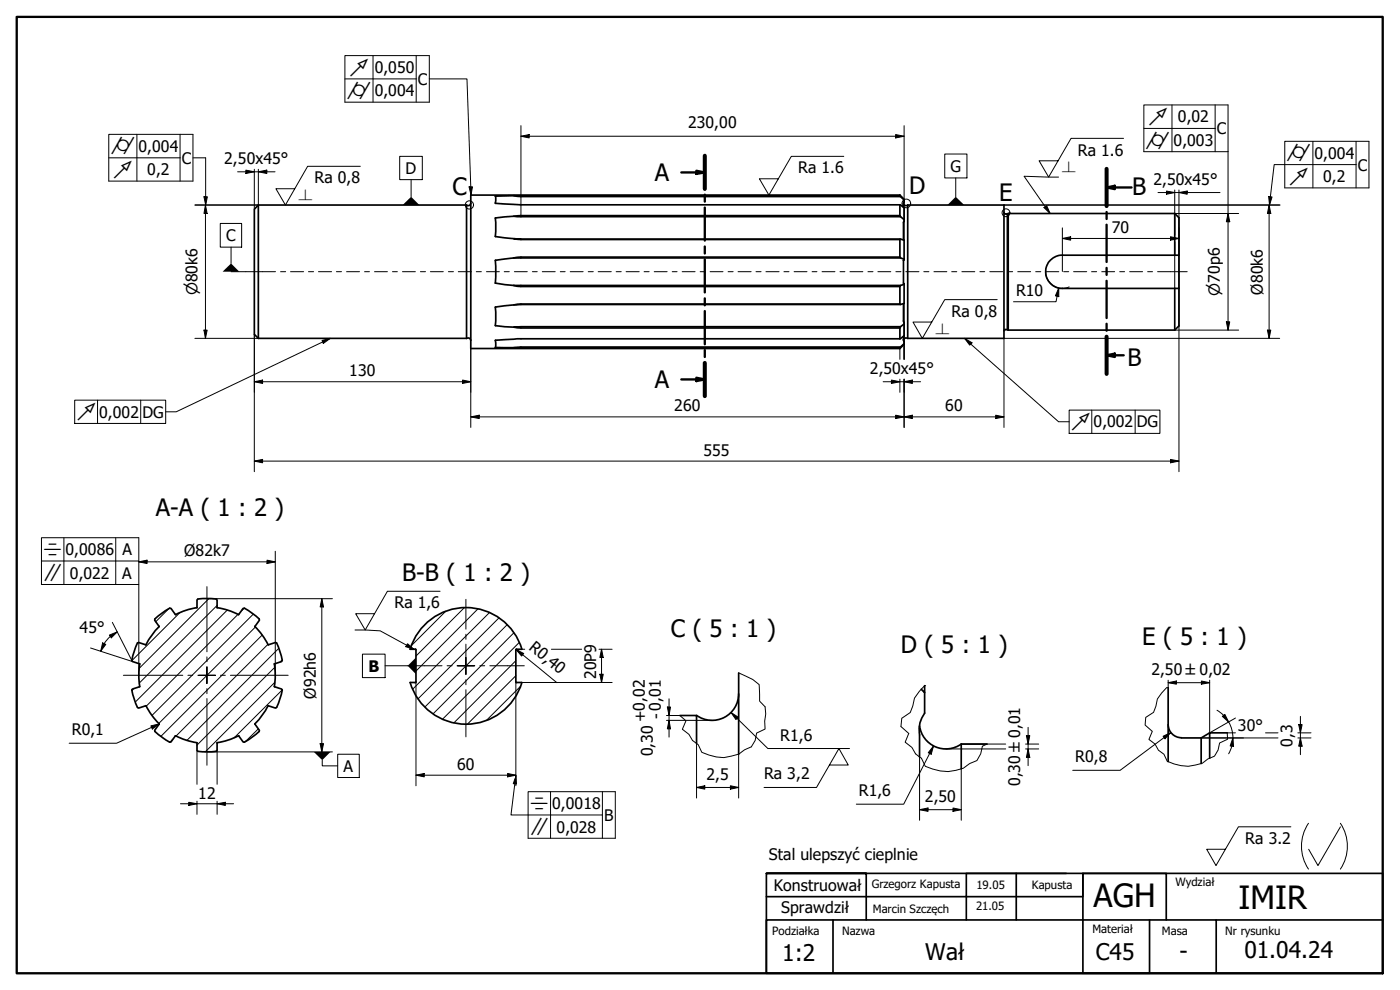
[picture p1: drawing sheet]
<svg xmlns="http://www.w3.org/2000/svg" width="420mm" height="297mm" viewBox="0 0 420 297" stroke-linecap="round" stroke-linejoin="round" font-family="sans-serif">
<!-- layer: Kreskowanie (ISO) -->
<g fill="none" stroke="#000" stroke-width=".3">
<path d="M62.7 179.6l-20.9 20.9M50.5 182.7l-3.8 3.8M54 183.8l-14.4 14.4M65.2 181.7l-23.4 23.3M68.2 183.1l-27.6 27.5M71.4 184.3l-27.5 27.6M73.2 182.5l-.7 .8M76 184.3l-30.4 30.4M76.6 188.1l-29 29M78.7 190.5l-30.4 30.5M80.4 193.3l-27.6 27.5M83.6 194.5l-27.5 27.7"/>
<path d="M84.6 198l-.5 .6M133.8 183.4l-10.3 10.3M139.3 182.4l-14.5 14.4M143.4 182.7l-18.6 18.6M146.9 183.8l-23.1 23M149.7 185.4l-24.3 24.3M152.2 187.4l-24.7 24.7M154.2 189.9l-24.2 24.3M154.8 198.2l-18.6 18.7M155.8 192.8l-23 23M40.2 206.6l-.6 .6M77.5 218.7l-3.8 3.7"/>
<path d="M82.5 204.7l-20.9 20.9M82.5 200.2l-23.4 23.4M84.7 207l-14.4 14.3M154.8 202.7l-14.5 14.5M156.2 205.9l-10.3 10.3M51.8 221.9l-.7 .8"/>
</g>
<!-- layer: Widoczne (ISO) -->
<g fill="none" stroke="#000" stroke-width=".51">
<path d="M154.2 58.7h115.9M270.1 58.5l1.2 1.3-.2 2.4M270.1 58.7l1.2 1.3M270.1 58.5v.2M270.1 58.5h-128.8v46.1h128.8M270.3 59h-114a27.5 27.5 0 0 0-7.6-.1v2.1l7.6 .5h113.8M77.5 61.5l-1.2 1.3v37.5l1.2 1.2M77.5 61.5h62.5M77.5 61.5v40M140 61.5v40M141.3 60.9l-.4 .7h-.9M154.2 77.4l-5.5 .8v6.7l5.5 .7"/>
<path d="M154.2 77.4h116.1M270.1 64.7h-113.8l-2.1 .2M270.1 77.1h-113.8l-2.1 .3M270.1 61.5l1.2 .8-.2 9.7M270.1 71.9l.2-.2 1 .4v5.9h-.2l.2 13-1 .4-.2-.2M270.1 64.7l1.2 1.2M270.1 77.1l1.2 .7M270.1 61.5v3.2M270.1 71.9v5.2M270.3 65h-114a23.9 23.9 0 0 0-7.6 .5v5.4l5.5 .7M270.3 71.7l-116.1-.1 2.1 .3h113.8M271.2 61l.4 .6h.8"/>
<path d="M272.4 61.5v40M272.4 61.5h28.9v40h-28.9M301.3 63.8l.2 .3 .8 .1v34.7h-.8l-.2 .4M302.6 64.1v34.9M302.6 64.1l-.3 .1M302.6 64.1h50M352.6 76.6h-33.8a5 5 0 0 0-5 5 5 5 0 0 0 5 4.9h33.8M352.6 76.6h1.2v9.9h-1.2M352.6 64.1v12.5M352.6 64.1l1.2 1.2v11.3M154.2 85.6l2.1 .4h113.8M154.2 85.6h116.1"/>
<path d="M270.1 91.2h-113.8l-2.1 .3M270.1 86v5.2M270.1 98.4v3.2M270.3 91.4h-114l-7.6 .7v5.5l5.5 .6M270.3 98l-116.1 .2 2.1 .2h113.8M271.1 91.1l.2 9.7-1.2 .8M271.3 85.3l-1 .3-.2 .4M271.3 97.2l-1.2 1.2M302.3 98.9l.3 .1M302.6 99h50M352.6 86.5v12.5M353.8 86.5v11.3l-1.2 1.2"/>
<path d="M77.5 101.5h62.5M140 101.5h.9l.4 .7M270.1 101.6h-114.9l-6.5 .6v2.1h5.5M270.1 104.4v.2M270.3 104.1h-114l-2.1 .2 115.9 .1M271.1 100.9l.2 2.4-1.2 1.3M271.3 103.1l-1.2 1.3M272.4 101.5h-.8l-.4 .6M59.4 179.8l-.3 .2v2.3M59.4 179.7l2.7-.1 2.8 .1M64.9 179.8l.3 .2v2.3M41.9 199.2h.1"/>
<path d="M41.9 199.2a20.5 20.5 0 0 0 0 6.8M43.7 193.5l-2.1-.7-.3 .1-1.1 2.6-.7 2.6 .3 .4 2.1 .7M46.5 185.7l-.1 .4 1.3 1.9M47.8 188a20.5 20.5 0 0 0-4 5.4M52.6 184.4l-1.3-1.9h-.4l-2.3 1.5-2.1 1.7M52.6 184.4h.1M59.1 182.3a20.5 20.5 0 0 0-6.4 2.1M59.1 182.3h.1M65.2 182.3a23.3 23.3 0 0 1 6.4 2.1M71.6 184.4l1.4-1.9h.3l2.4 1.5 2.1 1.7 .1 .4-1.4 1.9a20.5 20.5 0 0 1 4 5.4M80.5 193.5h.1M82.3 199.2a20.5 20.5 0 0 1 0 6.8"/>
<path d="M82.4 199.2h.1M83 192.9l-.3-.1-2.2 .7M83 192.9l1 2.6 .7 2.7-.2 .3-2.1 .7M123.1 194.8l1.5-.1 .2 .3v9.6l-.2 .2M123.1 194.8a17.5 17.5 0 0 1 16.8-12.5 17.5 17.5 0 0 1 16.7 12.5M155 194.7l-.2 .3v9.6l.2 .2M155.1 194.8h1.5M39.5 207l.7 2.7 1 2.6 .4 .2 2.1-.7M41.9 206l-2.1 .7-.2 .4M43.8 211.7a20.5 20.5 0 0 0 4 5.5M46.5 219.5l2.1 1.7 2.3 1.5 .4-.1 1.3-1.8M47.7 217.2l-1.3 1.9 .1 .3"/>
<path d="M80.5 211.7a25.6 25.6 0 0 1-4 5.6l1.4 1.8-.1 .4-2.1 1.7-2.4 1.5-.3-.1-1.4-1.8M80.6 211.8h-.1M82.4 206l2.1 .7 .2 .4M82.4 206h.1M84.7 207l-.7 2.7-1 2.6-.3 .2-2.2-.7M123.1 204.8h1.6M123.1 204.8a17.5 17.5 0 0 0 16.8 12.5 17.5 17.5 0 0 0 16.7-12.5M155.1 204.8h1.5M204 214.7h5v8.4M221.7 208.2a8 8 0 0 1-12.6 6.4M221.7 201.9v24.4M276 217.8a8 8 0 0 0 12.5 5.4"/>
<path d="M277.5 205.7v2.1l-1-1M277.5 207.8v6.2a8.3 8.3 0 0 0-1.5 6.5v6.6M350.6 217.4a4 4 0 0 0 4 3.9M350.6 206.4v22.1M363 219.9l-2.5 1.5h-5.9M368.3 219.9h-5.3v7.6M52.7 220.8h-.1M52.7 220.8a24.1 24.1 0 0 0 6.4 2.1v2.3l.3 .2M59.4 225.4l2.7 .2 2.8-.2M71.6 220.8a22.2 22.2 0 0 1-6.4 2.1v2.3l-.3 .2M296.2 223.3h-7.7v7.4M360.5 221.4v7.7"/>
</g>
<!-- layer: Linia przerwania (ISO) -->
<path d="M221.7 201.9a23.7 23.7 0 0 1 6.1 3.5l.2 5 1.6 1.7 .2 2.1-.3 2.2 .1 2.3-2.5 1.2-.5 2.3-1.1 1.9-2 .9-1.8 1.3-2.2 .6a12.4 12.4 0 0 1-8.9-1.2l-1.1-2.3-1.7-1.2-1-1.9-2-1.5 1.1-2.5-1.9-1.6M277.5 205.7l-1.7 1.8-1.4 2-.5 2.3-.7 2-2.6 1.7-.2 2.5 2.3 2.1-1 2.6 2 1.6 1.1 1.9 1.7 1.3 1.2 2.4a13.3 13.3 0 0 0 11.4 .6l1.9-1.4 2.2-.9 1.1-2 .5-2.3 1.4-.6M277.5 205.7h.1M350.6 206.4l-.5-.1-2.8 3.4-.4 2.2-.7 1.8-2.3 1.6-.2 2.2 2.1 1.9-1 2.5 1.8 1.4 1.1 1.8 1.6 1.2 1 2.2a13.4 13.4 0 0 0 10.5 .5l1.7-1.3 2-.8 1.1-1.9 .4-2.1 2.4-1.1-.1-1.9" fill="none" stroke="#000" stroke-width=".3"/>
<!-- layer: Linia przekroju (ISO) -->
<g fill="none" stroke="#000" stroke-width=".7">
<path d="M204.5 51.7h7M209 51.2l2.5 .5-2.5 .5zM211.5 46.7v10M211.5 58.4v2.1M332.1 56.2l2.5-.5v1.1zM332.1 50.7v11.1M332.1 56.2h7.5M211.5 62.3v9.9M211.5 74v2.1M211.5 77.8v9.9M332.1 63.6v2.1M332.1 67.4v11.2"/>
<path d="M211.5 89.5v2.1M211.5 93.3v10M332.1 80.4v2.1M332.1 84.3v11.1M332.1 97.1v2.1M204.5 113.8h7M209 113.3l2.5 .5-2.5 .5zM211.5 105v2.1M211.5 108.9v10M332.1 106.6l2.5-.5v1zM332.1 101v11.2M332.1 106.6h5.1"/>
</g>
<path d="M211.5 46.7v10M332.1 50.7v11.1M211.5 108.9v10M332.1 101v11.2" fill="none" stroke="#000" stroke-width="1.2"/>
<path d="M209 51.2l2.5 .5-2.5 .5zM332.1 56.2l2.5-.5v1.1zM209 113.3l2.5 .5-2.5 .5zM332.1 106.6l2.5-.5v1z" fill="#000"/>
<!-- layer: Obramowanie detalu (ISO) -->
<g fill="none" stroke="#000" stroke-width=".3">
<path d="M142.1 61.5a1.24 1.24 0 0 0-1.7-1.1 1.24 1.24 0 0 0-.4 2 1.24 1.24 0 0 0 2-.5l.1-.4"/>
<circle cx="272" cy="61" r="1.3"/>
<circle cx="301.9" cy="63.8" r="1.17"/>
</g>
<!-- layer: Obramowanie (ISO) -->
<path d="M5 5.1h410v286.9h-410z" fill="none" stroke="#000" stroke-width=".7"/>
<path d="M230 262.1h185v29.9h-185v-29.9h30v13.9M250 276h-20v16M305 262.1v13.9M320 262.1h-30v6.9h-60M325 262.1v6.9h-35v7M345 276v16h-20v-16h-75v16M350 276v-13.9h-25v13.9h40v16M365 276h50" fill="none" stroke="#000" stroke-width=".51"/>
<g fill="none" stroke="#000" stroke-width=".3">
<path d="M69.3 81.5h13.4M84.2 81.5h1.5M87.2 81.5h3.9M92.6 81.5h1.5M95.6 81.5h3.9M101 81.5h1.5M104 81.5h3.9M109.4 81.5h1.5M112.4 81.5h3.9M117.8 81.5h1.5M120.8 81.5h3.9M126.2 81.5h1.5"/>
<path d="M129.2 81.5h3.8M134.6 81.5h1.5M137.5 81.5h4M142.9 81.5h1.6M146 81.5h3.9M151.3 81.5h1.5M154.4 81.5h3.8M159.8 81.5h1.4M162.8 81.5h3.8M168.1 81.5h1.5M171.1 81.5h3.9M176.5 81.5h1.6"/>
<path d="M179.5 81.5h4M184.9 81.5h1.5M187.9 81.5h3.9M193.3 81.5h1.5M196.3 81.5h3.9M201.7 81.5h1.5M204.7 81.5h3.9M210.1 81.5h1.5M213.1 81.5h3.9M218.5 81.5h1.5M221.5 81.5h3.9M226.9 81.5h1.5"/>
<path d="M229.9 81.5h3.9M235.3 81.5h1.5M238.3 81.5h3.9M243.7 81.5h1.5M246.7 81.5h3.9M252.1 81.5h1.5M255.1 81.5h3.9M260.5 81.5h1.5M263.5 81.5h3.8M268.9 81.5h1.5M271.8 81.5h4M277.2 81.5h1.6"/>
<path d="M280.3 81.5h3.9M285.6 81.5h1.5M288.7 81.5h3.8M294.1 81.5h1.4M297.1 81.5h3.8M302.5 81.5h1.4M305.4 81.5h3.9M310.8 81.5h1.6M313.8 81.5h4M319.2 81.5h1.5M322.2 81.5h3.9M327.6 81.5h1.5"/>
<path d="M330.6 81.5h3.9M336 81.5h1.5M339 81.5h3.9M344.4 81.5h1.5M347.4 81.5h8.9M122.4 199.8h10.3M134.2 199.8h1.5M137.2 199.8h5.3M144 199.8h1.5M147 199.8h10.4"/>
</g>
<!-- layer: Wymiar (ISO) -->
<g fill="none" stroke="#000" stroke-width=".3">
<path d="M156.3 37.7v27.3M271.3 37.7v34.4M71.3 51.5h11.2M73.8 51l2.5 .5-2.5 .6zM76.3 50.8v12M77.5 51.5l2.6-.5v1.1zM77.5 50.8v10.7h-19M156.3 40.9l2.5-.5v1zM156.3 40.9h115M268.8 40.4l2.5 .5-2.5 .5zM347.5 57.8h18.6M350.1 57.3l2.5 .5-2.5 .5z"/>
<path d="M352.6 57v13.5M353.8 57.8l2.5-.5v1zM353.8 57v24.5M61.7 61.5l.5 2.6h-1zM61.7 61.5v40M301.3 61.5h82.7M318.8 71.6l2.5-.6v1.1zM318.8 71.6h35M318.8 68.4v13.1M351.3 71l2.5 .6-2.5 .5zM352.6 72.6v8.9M352.6 64.1h19.1"/>
<path d="M368.6 64.1l.5 2.4h-1.1zM368.6 64.1v34.9M380.9 61.5l.5 2.6h-1zM380.9 61.5v40M61.2 99h1l-.5 2.5zM271.3 91v16.8M313.8 81.7a5 5 0 0 0 7.1 4.4M317.8 86.4v2.6l-1.1-.2zM317.8 86.4l-.9 4.1h-12.7M352.6 81.6v4.9M352.6 99h19.1M353.8 81.6v59.9"/>
<path d="M368 96.6h1.1l-.5 2.4zM380.4 99h1l-.5 2.5zM58.5 101.5h19M76.3 114.5l2.5-.5v1zM76.3 100.3v41.2M76.3 114.5h65M138.8 114l2.5 .5-2.5 .5zM141.3 104.6v23.7M265 114.5h11.3M267.5 114l2.6 .5-2.6 .5zM270.1 104.6v3.2M270.1 113.8v3.9"/>
<path d="M271.3 114.5l2.5-.5v1zM271.3 113.8v14.5M384 101.5h-82.7v26.8M76.3 138.4l2.5-.6v1.1zM76.3 138.4h277.5M141.3 125.1l2.5-.5v1zM141.3 125.1h160M268.8 124.6l2.5 .5-2.5 .5zM271.3 125.1l2.5-.5v1zM298.8 124.6l2.5 .5-2.5 .5zM351.3 137.8l2.5 .6-2.5 .5zM41.7 168.6l2.4-.5v1z"/>
<path d="M41.7 168.6h40.9M41.7 175.4v27.1M62.2 179.6h37.6M80.1 168.1l2.5 .5-2.5 .5zM82.6 165.4v37.1M96.6 179.6l.5 2.5h-1zM96.6 179.6v46M27.2 194.4l12.6 4.1M30.8 192.9l.9 .4-1.5 2.1zM32.8 190.5l2.4-.9-1.8 1.8zM33.1 190.9l-1.8 2.2-1.1 2.3M33.7 186.7l5.9 11.5"/>
<path d="M35.2 189.6l-2.1 1.4M154.9 194.9l2.3 1.2-.7 .7zM154.9 194.9l12.2 9.9M156.6 194.8h.9M165.5 194.8h9.1M179.8 194.8h3.9M180.5 194.8l.5 2.5h-1zM180.5 194.8v10M45.3 217.8l2.5-.6-2.1 1.5zM47.8 217.2l-12.8 5.8h-14.2M124.8 204.6v31.2M154.8 204.6v31.2"/>
<path d="M156.6 204.8h27.1M180 202.3h1l-.5 2.5zM200 214.7h4M200 216.1h13.7M200.3 212.1h.9l-.4 2.6zM200.8 216.1l.4 2.6h-.9zM200.8 209.7v11.5M219.4 213.8l2.2 1.4-.7 .7zM219.4 213.8l11 10.8h14.3M308.5 218.2v11.5M350.6 204.8l2.5-.5v1zM350.6 204.8h12.4"/>
<path d="M350.6 204.1v2.3M351.3 219.8l-15.1 11.3h-14.3M360.6 204.3l2.4 .5-2.4 .5zM363 204.1v15.8l7.8-4.5M365.2 213.1l2 1.5M366.8 214.9l.8-.5 1.1 2.2zM367.2 214.7l1.5 1.9M368.3 219.9h2.5M368.7 216.6l1.1 2.7a9.6 9.6 0 0 1-.3 5l-.8 1.9M379.8 219.9h3.7M389.5 219.9h3.9M389.8 217.4h1l-.5 2.5z"/>
<path d="M390.3 214.9v11.5M59.1 225.2v10.1M62.2 225.6h37.6M65.2 225.2v10.1M96.1 223.1h1l-.5 2.5zM124.8 232.6l2.5-.5v1zM124.8 232.6h30M152.3 232.1l2.5 .5-2.5 .5zM209 236.3l2.5-.5v1zM209 236.3h12.7M209 223.1v16.3M219.2 235.8l2.5 .5-2.5 .5z"/>
<path d="M221.7 226.3v13.1M276 227.1v19M280.2 223.8l-.7 2.5-.9-.4zM280.2 223.8l-9 17.5h-14.2M283.8 224.7h18M288.5 230.7v15.4M288.5 223.3h13.3M307.8 223.3h3.9M307.8 224.7h3.9M308 220.7h1.1l-.6 2.6zM308.5 224.7l.6 2.6h-1.1zM349.1 220.9l2.2-1.1-1.7 1.9z"/>
<path d="M360.5 221.4h23M370 221.4l.2 2.6-1-.2zM389.5 221.4h3.9M390.3 221.4l.5 2.5h-1zM54.2 241.2h15.9M56.6 240.7l2.5 .5-2.5 .5zM59.1 240.4v3.9M65.2 241.2l2.4-.5v1zM65.2 240.4v3.9M276 242.9l2.5-.5v1zM276 242.9h12.5M286 242.4l2.5 .5-2.5 .5z"/>
</g>
<g fill="#000">
<path d="M73.8 51l2.5 .5-2.5 .6zM77.5 51.5l2.6-.5v1.1zM156.3 40.9l2.5-.5v1zM268.8 40.4l2.5 .5-2.5 .5zM350.1 57.3l2.5 .5-2.5 .5zM353.8 57.8l2.5-.5v1zM61.7 61.5l.5 2.6h-1zM318.8 71.6l2.5-.6v1.1zM351.3 71l2.5 .6-2.5 .5zM368.6 64.1l.5 2.4h-1.1zM380.9 61.5l.5 2.6h-1zM61.2 99h1l-.5 2.5z"/>
<path d="M317.8 86.4v2.6l-1.1-.2zM368 96.6h1.1l-.5 2.4zM380.4 99h1l-.5 2.5zM76.3 114.5l2.5-.5v1zM138.8 114l2.5 .5-2.5 .5zM267.5 114l2.6 .5-2.6 .5zM271.3 114.5l2.5-.5v1zM76.3 138.4l2.5-.6v1.1zM141.3 125.1l2.5-.5v1zM268.8 124.6l2.5 .5-2.5 .5zM271.3 125.1l2.5-.5v1zM298.8 124.6l2.5 .5-2.5 .5z"/>
<path d="M351.3 137.8l2.5 .6-2.5 .5zM41.7 168.6l2.4-.5v1zM80.1 168.1l2.5 .5-2.5 .5zM30.8 192.9l.9 .4-1.5 2.1zM32.8 190.5l2.4-.9-1.8 1.8zM96.6 179.6l.5 2.5h-1zM154.9 194.9l2.3 1.2-.7 .7zM180.5 194.8l.5 2.5h-1zM45.3 217.8l2.5-.6-2.1 1.5zM180 202.3h1l-.5 2.5zM200.3 212.1h.9l-.4 2.6zM200.8 216.1l.4 2.6h-.9z"/>
<path d="M219.4 213.8l2.2 1.4-.7 .7zM350.6 204.8l2.5-.5v1zM360.6 204.3l2.4 .5-2.4 .5zM366.8 214.9l.8-.5 1.1 2.2zM389.8 217.4h1l-.5 2.5zM96.1 223.1h1l-.5 2.5zM124.8 232.6l2.5-.5v1zM152.3 232.1l2.5 .5-2.5 .5zM209 236.3l2.5-.5v1zM219.2 235.8l2.5 .5-2.5 .5zM280.2 223.8l-.7 2.5-.9-.4zM308 220.7h1.1l-.6 2.6z"/>
<path d="M308.5 224.7l.6 2.6h-1.1zM349.1 220.9l2.2-1.1-1.7 1.9zM370 221.4l.2 2.6-1-.2zM390.3 221.4l.5 2.5h-1zM56.6 240.7l2.5 .5-2.5 .5zM65.2 241.2l2.4-.5v1zM276 242.9l2.5-.5v1zM286 242.4l2.5 .5-2.5 .5z"/>
</g>
<!-- layer: Symbol (ISO) -->
<g fill="none" stroke="#000" stroke-width=".3">
<path d="M103.5 16.7h25.3v14h-25.3zM112 16.7v14M124.9 16.7v14M103.5 23.7h21.4M128.8 23.7h11.3l1.3 34.8M343.3 38.5h21.4M351.7 31.5v14M364.7 31.5v14M32.6 40.3h25.3v14h-25.3zM32.6 47.4h21.4M41.1 40.3v14M54 40.3v14"/>
<path d="M57.9 47.4h3.8v14.1M61.2 59h1l-.5 2.5zM108.1 49.9h-15.8l-6.6 11.6-2.9-4.9h5.7M120 46.9h6.7v7h-6.7zM123.4 53.9v5.1M140.8 56.1h1l-.4 2.4zM253.2 46.9h-15.7l-6.7 11.6-2.9-4.9h5.7M283.5 46.2h6.7v7.2h-6.7zM286.8 53.4v5.6M317.7 53.1l-10.4-.2 7.9 11.2M337.2 41.5h-15.8l-6.7 11.6-2.9-4.9h5.8M368.6 45.5h-25.3v-14h25.3v32.6"/>
<path d="M380.7 59l1.1 .1-.8 2.4zM385.6 42.4h25.2v14h-25.2zM394 42.4v14M407 49.4h-24.6l-1.4 12.1M407 42.4v14M58.5 61.5h19M66.1 67h6.4v7.2h-6.4zM69.3 74.2v4.8M301.3 61.5h82.9M313.3 62.3l.8-.6 1.1 2.4zM299.3 89.9h-15.8l-6.7 11.6-2.8-4.9h5.7M96.6 102.2l2.5-.7-2.1 1.5z"/>
<path d="M99.1 101.5l-46.2 22.1h-3.2M289.5 101.5l2.2 1.4-.7 .7zM289.5 101.5l28.2 25h3.2M22.4 120.1h27.3v6.9h-27.3zM29.3 120.1v6.9M42.2 120.1v6.9M320.9 123h27.2v7h-27.2zM327.7 123v7M340.7 123v7M12.4 168.3h29.3v7.1h-29.3v-14.1h29.3v7M19.2 161.3v14.1M34.7 161.3v14.1"/>
<path d="M132.1 177.4h-15.8l-6.7 11.6-2.9-4.9h5.7M106.6 189l7.5 .3 10.1 5.5M108.8 196.3h6.8v7h-6.8zM115.6 199.8h6.8M122.3 193.2l1.9 1.6-2.4-.8zM96.7 228.1v1.7h4.6M101.3 226.3h6.5v7h-6.5zM154.7 233.6l-1.3 10.9h27.4M154.7 233l.1-.3-.1 .8M154.8 232.7l.2 2.6-.9-.2 .5-1.5M158.5 237.5h26.2v14h-26.2zM165.2 237.5v14"/>
<path d="M180.8 237.5v14M244.7 224.6h10.3M248.9 229.5h5.7l-2.8-4.9-6.8 11.7h-15.7M387.4 248.1h-15.7l-6.8 11.6-2.8-4.9h5.7M392.7 247a12.3 12.3 0 0 0 0 13.8M402.3 247a12.3 12.3 0 0 1 0 13.8M402.3 248.1l-6.8 11.6-2.8-4.9"/>
</g>
<g fill="none" stroke="#000" stroke-width=".3">
<path d="M62.1 176v19.6M139.8 179.8v9M62.1 197.1v1.5M137.4 199.8h2.4h-2.4M139.8 193.3v6.5v-2.5M139.8 190.3v1.5M142.4 199.8h-2.6h2.6M37 202.6h17.9M56.4 202.6h1.4M59.4 202.6h2.7h-2.5M62.1 200.1v2.5v-2.5M62.1 205.1v-2.5v2.5"/>
<path d="M62.1 206.6v1.5M62.1 209.6v20M64.6 202.6h-2.5h2.5M66.2 202.6h1.4M69.2 202.6h17.3M139.8 202.3v-2.5v2.6M139.8 203.9v1.6M139.8 206.9v14.2"/>
</g>
<!-- layer: Symbol (ISO) -->
<g fill="#000">
<path d="M61.2 59h1l-.5 2.5zM140.8 56.1h1l-.4 2.4zM380.7 59l1.1 .1-.8 2.4zM120.8 61.5l2.6-2.5 2.5 2.5zM286.8 59l2.6 2.5h-5zM313.3 62.3l.8-.6 1.1 2.4zM66.8 81.5l2.5-2.5 2.5 2.5zM96.6 102.2l2.5-.7-2.1 1.5zM289.5 101.5l2.2 1.4-.7 .7zM122.3 193.2l1.9 1.6-2.4-.8zM122.4 199.8l2.4-2.5v5zM94.2 225.6h5l-2.5 2.5z"/>
<path d="M154.8 232.7l.2 2.6-.9-.2z"/>
</g>
<g font-size="9.6">
<text x="328.2" y="272">AGH</text>
<text x="371.7" y="272.7">IMIR</text>
</g>
<g font-size="7.2">
<text x="135.8" y="58.6">C</text>
<text x="196.5" y="54.3">A</text>
<text x="272.9" y="58.3">D</text>
<text x="339.8" y="58.5">B</text>
<text x="299.9" y="60.2">E</text>
<text x="338.4" y="109.8">B</text>
<text x="196.5" y="116.5">A</text>
<text x="46.7" y="154.9">A-A ( 1 : 2 )</text>
<text x="120.6" y="174.4">B-B ( 1 : 2 )</text>
<text x="201.4" y="191.1">C ( 5 : 1 )</text>
<text x="270.3" y="195.9">D ( 5 : 1 )</text>
<text x="342.8" y="193.4">E ( 5 : 1 )</text>
</g>
<g font-size="6.9">
<text x="277.7" y="287.9">Wał</text>
<text x="353.9" y="287.6">-</text>
<text x="373.4" y="287.3">01.04.24</text>
<text x="234.8" y="288.4">1:2</text>
<text x="328.9" y="288.1">C45</text>
</g>
<g font-size="4.8">
<text x="112.5" y="21.9">0,050</text>
<text x="112.5" y="28.9">0,004</text>
<text x="125.4" y="25.4">C</text>
<text x="206.5" y="38.5">230,00</text>
<text x="353.5" y="36.8">0,02</text>
<text x="365.2" y="40.2">C</text>
<text x="41.6" y="45.6">0,004</text>
<text x="323.5" y="46.7">Ra 1.6</text>
<text x="352.2" y="43.7">0,003</text>
<text x="394.5" y="47.7">0,004</text>
<text x="44.2" y="52.6">0,2</text>
<text x="54.5" y="49.1">C</text>
<text x="67.3" y="49.1">2,50x45°</text>
<text x="121.7" y="52.1">D</text>
<text x="239.5" y="52.1">Ra 1.6</text>
<text x="285.2" y="51.5">G</text>
<text x="407.5" y="51.2">C</text>
<text x="94.4" y="55">Ra 0,8</text>
<text x="346.1" y="55.4">2,50x45°</text>
<text x="397.1" y="54.7">0,2</text>
<text x="333.7" y="70">70</text>
<text x="67.9" y="72.4">C</text>
<text x="304.9" y="88.9">R10</text>
<text x="379" y="88.4" transform="rotate(-90 379 88.4)">Ø80k6</text>
<text x="285.6" y="95">Ra 0,8</text>
<text x="104.8" y="113">130</text>
<text x="261" y="112.1">2,50x45°</text>
<text x="29.7" y="125.3">0,002</text>
<text x="42.7" y="125.3">DG</text>
<text x="202.4" y="123.4">260</text>
<text x="283.7" y="123.4">60</text>
<text x="328.2" y="128.3">0,002</text>
<text x="341.2" y="128.3">DG</text>
<text x="211.1" y="136.8">555</text>
<text x="19.6" y="166.6">0,0086</text>
<text x="36.8" y="166.6">A</text>
<text x="55.3" y="166.8">Ø82k7</text>
<text x="21" y="173.6">0,022</text>
<text x="36.7" y="173.6">A</text>
<text x="118.4" y="182.5">Ra 1,6</text>
<text x="23.9" y="189.9">45°</text>
<text x="158.5" y="194.7" transform="rotate(39 158.5 194.7)">R0,40</text>
<text x="110.6" y="201.5">B</text>
<text x="178.9" y="203.8" transform="rotate(-90 178.9 203.8)">20P9</text>
<text x="345.6" y="202.4">2,50 ±0,02</text>
<text x="94.8" y="209.6" transform="rotate(-90 94.8 209.6)">Ø92h6</text>
<text x="198.6" y="215.8" transform="rotate(-90 198.6 215.8)">- 0,01</text>
<text x="21.5" y="220.6">R0,1</text>
<text x="193.7" y="216.7" transform="rotate(-90 193.7 216.7)">+0,02</text>
<text x="371.5" y="219.2">30°</text>
<text x="196" y="226.9" transform="rotate(-90 196 226.9)">0,30</text>
<text x="234.2" y="222.2">R1,6</text>
<text x="387.9" y="224" transform="rotate(-90 387.9 224)">0,3</text>
<text x="103.1" y="231.5">A</text>
<text x="137.2" y="231">60</text>
<text x="212" y="233.9">2,5</text>
<text x="229.3" y="233.9">Ra 3,2</text>
<text x="322.7" y="228.7">R0,8</text>
<text x="59.5" y="239.6">12</text>
<text x="257.7" y="238.9">R1,6</text>
<text x="306.1" y="235.9" transform="rotate(-90 306.1 235.9)">0,30 ±0,01</text>
<text x="165.7" y="242.7">0,0018</text>
<text x="277.6" y="240.5">2,50</text>
<text x="167" y="249.8">0,028</text>
<text x="181.3" y="246.2">B</text>
<text x="373.7" y="253.2">Ra 3.2</text>
<text x="230.8" y="258.2">Stal ulepszyć cieplnie</text>
<text x="232.2" y="267.4">Konstruował</text>
<text x="234.4" y="273.9">Sprawdził</text>
</g>
<g font-size="4.6">
<text x="104.8" y="22.7">↗</text>
<text x="104" y="29.7">⌭</text>
<text x="344.6" y="37.5">↗</text>
<text x="33.1" y="46.3">⌭</text>
<text x="343.7" y="44.6">⌭</text>
<text x="33.9" y="53.3">↗</text>
<text x="386" y="48.4">⌭</text>
<text x="386.8" y="55.4">↗</text>
<text x="59.3" y="88.6" transform="rotate(-90 59.3 88.6)">⌀80k6</text>
<text x="366.1" y="88.8" transform="rotate(-90 366.1 88.8)">⌀70p6</text>
<text x="22.9" y="126.1">↗</text>
<text x="321.4" y="129">↗</text>
<text x="13" y="166.5">⌯</text>
<text x="13" y="174.4">∥</text>
<text x="159" y="242.7">⌯</text>
<text x="159.1" y="250.6">∥</text>
</g>
<g font-size="3.4">
<text x="261.6" y="266.5">Grzegorz Kapusta</text>
<text x="293.1" y="266.6">19.05</text>
<text x="309.7" y="266.7">Kapusta</text>
<text x="352.7" y="265.9">Wydział</text>
<text x="261.9" y="273.8">Marcin Szczęch</text>
<text x="292.9" y="273.2">21.05</text>
<text x="231.7" y="280.5">Podziałka</text>
<text x="252.7" y="280.5">Nazwa</text>
<text x="327.9" y="279.9">Materiał</text>
<text x="348.7" y="280.5">Masa</text>
<text x="367.7" y="280.4">Nr rysunku</text>
</g>
<g font-size="2.7">
<text x="318.6" y="51.7">⟂</text>
<text x="89.5" y="60.1">⟂</text>
<text x="280.7" y="100.1">⟂</text>
</g>
</svg>
